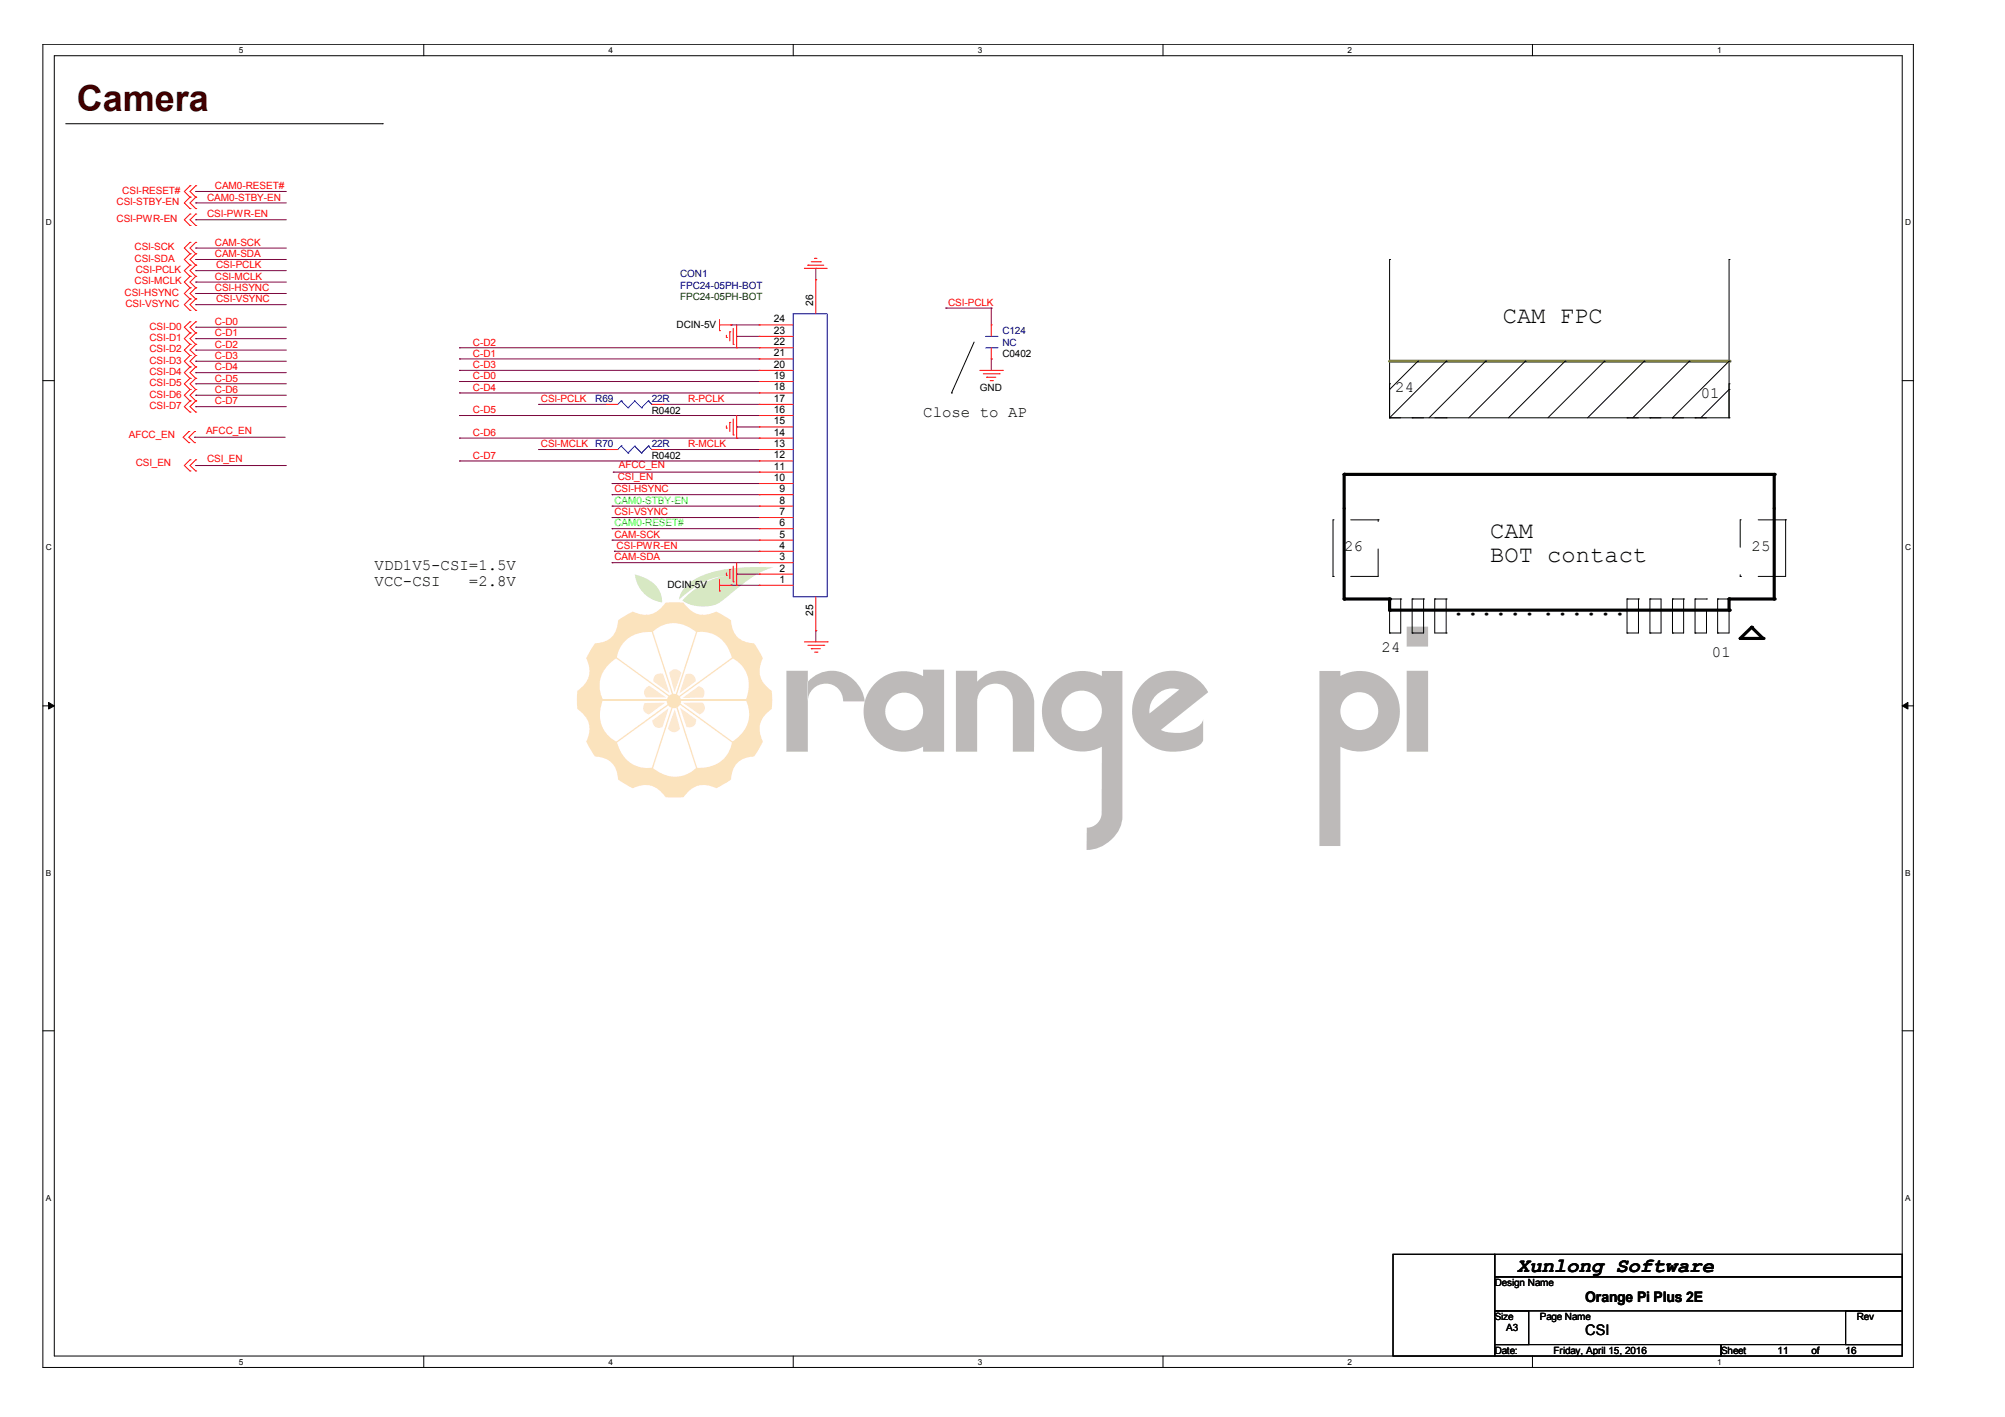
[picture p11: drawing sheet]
<svg xmlns="http://www.w3.org/2000/svg" width="297mm" height="210mm" viewBox="0 0 297 210" stroke-linecap="round" stroke-linejoin="round" font-family="sans-serif">
<g fill="#7bb537">
<path d="M101.7 86.7a8.7 8.7 0 0 1 4-2 29.6 29.6 0 0 1 8.9-.6 14.6 14.6 0 0 0-5.7 3.3l-.8 .7a5.7 5.7 0 0 1-3 1.7 5.6 5.6 0 0 1-4-.9 11.1 11.1 0 0 1 6.8-3.6 9.7 9.7 0 0 0-6.1 2.5l-1.2 1v-.3a3.7 3.7 0 0 1 1.1-1.8z"/>
<path d="M94 85.1a5.2 5.2 0 0 1 3.8 2.6l.2 .6 .1 .9a4.7 4.7 0 0 1-4.1-4.1z"/>
</g>
<path d="M88.1 95.3a3.3 3.3 0 0 0 3.5-3.4l2.2-1.3a3.5 3.5 0 0 0 4.8-1.3h2.7a3.5 3.5 0 0 0 4.8 1.3l2.2 1.3a3.3 3.3 0 0 0 3.4 3.4l1.3 2.2a3.5 3.5 0 0 0 1.3 4.8v2.7a3.5 3.5 0 0 0-1.3 4.9l-1.3 2.1a3.3 3.3 0 0 0-3.4 3.5l-2.2 1.3a3.5 3.5 0 0 0-4.8 1.3h-2.7a3.5 3.5 0 0 0-4.8-1.3l-2.2-1.3a3.3 3.3 0 0 0-3.5-3.5l-1.3-2.1a3.5 3.5 0 0 0-1.3-4.9v-2.7a3.5 3.5 0 0 0 1.3-4.8z" fill="#f4a424"/>
<g fill="#fff">
<path d="M99.9 103.7l8.6-6.2a4.4 4.4 0 0 1 2.4 4.8l-.4 1.4z"/>
<path d="M103.1 93.7a4.4 4.4 0 0 1 4.8 2.4l.5 1.4-8.5 6.2z"/>
<path d="M96.7 93.6a4.4 4.4 0 0 1 5.2-.8l1.3 .8-3.3 10.1-3.3-10z"/>
<path d="M92.4 95.1a5 5 0 0 1 4.2-1.5l3.3 10.1-8.5-6.2v-.2a4.7 4.7 0 0 1 1-2.2z"/>
<path d="M90.2 98.4l1.2-.9 8.5 6.2h-10.6a4.4 4.4 0 0 1 .9-5.3z"/>
<path d="M89.3 103.7h10.6l-8.5 6.2a4.4 4.4 0 0 1-2.5-4.8z"/>
<path d="M91.4 109.9l8.5-6.2-3.2 10a4.4 4.4 0 0 1-4.8-2.5z"/>
<path d="M99.9 103.7l3.3 10a4.4 4.4 0 0 1-5.3 .8l-1.2-.8z"/>
<path d="M99.9 103.7l8.6 6.2a4.4 4.4 0 0 1-3.9 3.8h-1.4z"/>
<path d="M99.9 103.7h10.6a4.4 4.4 0 0 1-.9 5.3l-1.1 .9z"/>
</g>
<g fill="#f4a424">
<path d="M88.2 112.1l23.4-17 .1 .2-23.4 17z"/>
<circle cx="99.8" cy="103.8" r="1.06"/>
</g>
<path d="M85.5 103.7h28.9" fill="none" stroke="#f4a424" stroke-width=".18"/>
<g fill="#f4a424">
<path d="M104.3 89.9l.2 .1-8.9 27.5-.2-.1z"/>
<path d="M95.4 90l.1-.1 9 27.5-.2 .1z"/>
<path d="M88.3 95.1l23.4 17-.1 .2-23.4-17z"/>
</g>
<g fill="#f5b664">
<path d="M99.1 99.7l.5-.5a1.08 1.08 0 0 1 1.3 .5l-1 2.8z"/>
<path d="M97.1 100a1.37 1.37 0 0 1 1.1-.2l1 2.9-2.4-1.8 .1-.6z"/>
<path d="M95.6 102l.6-.4 2.5 1.7h-3l-.3-.5v-.5z"/>
<path d="M95.5 104.1h3l-2.4 1.7-.5-.2a1.08 1.08 0 0 1-.1-1.5z"/>
<path d="M96.6 106.7l2.5-1.8-1 2.8-.6 .1a1.08 1.08 0 0 1-.9-1.1z"/>
<path d="M100 105.1l.7 2.8-.4 .5a1.08 1.08 0 0 1-1.4-.5z"/>
<path d="M100.7 104.8l2.4 1.8-.1 .6a1.08 1.08 0 0 1-1.3 .5z"/>
<path d="M101.2 104.1h2.9l.3 .5a1.08 1.08 0 0 1-.8 1.2z"/>
<path d="M101.1 103.4l2.4-1.8 .6 .3a1.08 1.08 0 0 1 0 1.4z"/>
<path d="M101.6 99.9l.6-.1a1.08 1.08 0 0 1 .9 1.1l-2.4 1.8z"/>
</g>
<g fill="#231916">
<path d="M141.6 99.4h3.2v1.6a4.8 4.8 0 0 1 7.8 .9 4.4 4.4 0 0 1 .6 2.3v7.2h-3.2v-7.5a2.64 2.64 0 0 0-2.6-2.6 2.64 2.64 0 0 0-2.6 2.6v7.5h-3.2z"/>
<path d="M119.7 101v2.9a2.62 2.62 0 0 1 2.6-2.6 2.62 2.62 0 0 1 2.6 2.6h3.2a4.9 4.9 0 0 0-7.5-3.7zM116.5 99.4h3.2v12h-3.2z"/>
<path d="M131.1 105.4a2.85 2.85 0 0 0 5.7 0 2.85 2.85 0 0 0-5.7 0zM129.7 101.2a5.9 5.9 0 0 1 7.1-1v-1h3.1v12.2h-3.1v-.8a6 6 0 0 1-7.7-1.6 6 6 0 0 1 .6-7.8z"/>
<path d="M157.2 105.3a3 3 0 0 0 6 0 3 3 0 0 0-6 0zM156.1 101.1a6 6 0 0 1 7.1-1v-.7h3.1v21.5a5.5 5.5 0 0 1-5.3 5v-3.3a2.22 2.22 0 0 0 2.2-2.2v-9.8a6 6 0 0 1-7.6-1.6 6 6 0 0 1 .5-7.9z"/>
<path d="M171.3 103a3.2 3.2 0 0 0-1 2.7l4.4-3.6a3.4 3.4 0 0 0-3.4 .9zM169.5 101.1a6 6 0 0 1 9.5 1.4l-7 5.6a5.5 5.5 0 0 0 6-.9l.2-.7v3.1a2.5 2.5 0 0 1-1.9 1.4 6.7 6.7 0 0 1-7.3-1.9 6 6 0 0 1 .5-8z"/>
<path d="M198.6 105.3a2.81 2.81 0 0 0 5.6 0 2.81 2.81 0 0 0-5.6 0zM195.5 99.4h3.1v.7a6 6 0 0 1 8.8 5.3 6 6 0 0 1-8.8 5.2v14.7h-3.1z"/>
<path d="M208.4 99.4v12h3.2v-12zM208.4 92.8h3.2v3h-3.2z"/>
</g>
<path d="M6.3 6.6h277.2v196h-277.1zM8 8.3h273.8v192.6h-273.8z" fill="none" stroke="#000" stroke-width=".15"/>
<g fill="#fff">
<path d="M35.4 6.7h.6v1.4h-.6z"/>
<path d="M35.4 201h.6v1.4h-.6z"/>
</g>
<path d="M62.8 6.6v1.7M62.8 200.9v1.7" fill="none" stroke="#000" stroke-width=".15"/>
<g fill="#fff">
<path d="M90.1 6.7h.7v1.4h-.7z"/>
<path d="M90.1 201h.7v1.4h-.7z"/>
</g>
<path d="M117.5 6.6v1.7M117.5 200.9v1.7" fill="none" stroke="#000" stroke-width=".15"/>
<g fill="#fff">
<path d="M144.9 6.7h.6v1.4h-.6z"/>
<path d="M144.9 201h.6v1.4h-.6z"/>
</g>
<path d="M172.3 6.6v1.7M172.3 200.9v1.7" fill="none" stroke="#000" stroke-width=".15"/>
<g fill="#fff">
<path d="M199.6 6.7h.7v1.4h-.7z"/>
<path d="M199.6 201h.7v1.4h-.7z"/>
</g>
<path d="M227 6.6v1.7M227 200.9v1.7" fill="none" stroke="#000" stroke-width=".15"/>
<g fill="#fff">
<path d="M254.4 6.7h.6v1.4h-.6z"/>
<path d="M254.4 201h.6v1.4h-.6z"/>
<path d="M6.8 32.3h.8v1.4h-.8z"/>
<path d="M282.2 32.3h.9v1.4h-.9z"/>
<path d="M6.8 80.4h.8v1.4h-.8z"/>
<path d="M282.2 80.4h.9v1.4h-.9z"/>
</g>
<path d="M6.3 56.4h1.7M281.8 56.4h1.7" fill="none" stroke="#000" stroke-width=".15"/>
<g fill="#fff">
<path d="M6.8 128.6h.7v1.4h-.7z"/>
<path d="M282.2 128.6h.8v1.4h-.8z"/>
</g>
<path d="M6.3 104.6h1.7M7.2 104.1l.8 .5-.8 .4zM281.8 104.6h1.7M281.8 104.6l.9-.5v.9z" fill="none" stroke="#000" stroke-width=".15"/>
<path d="M7.2 104.1l.8 .5-.8 .4zM281.8 104.6l.9-.5v.9z" fill="#000"/>
<g fill="#fff">
<path d="M6.8 176.7h.7v1.4h-.7z"/>
<path d="M282.2 176.7h.8v1.4h-.8z"/>
</g>
<g fill="none" stroke="#000" stroke-width=".15">
<path d="M205.9 38.4h.1M205.9 38.4v23.5M256.2 38.4h.1M256.2 38.4v23.5M205.9 56.9h.1M256.2 56.9h.1M197.5 77v8.4M205.9 61.9h50.3M205.9 61.9h.1M209.2 61.9h.1M214.2 61.9h.1M241 61.9h.1"/>
<path d="M244.4 61.9h.1M247.8 61.9h.1M251.1 61.9h.1M256.2 61.9h.1M264.5 77h.1M264.5 77v8.4M197.5 85.4h.1M205.9 90.4h.1M205.9 93.8h.1M205.9 90.4v3.4M207.5 90.4h.1M207.5 90.4v3.4h-1.6"/>
<path d="M209.2 90.4h.1M209.2 93.8h.1M209.2 90.4v3.4M210.9 90.4h.1M210.9 90.4v3.4h-1.7M212.6 90.4h.1M212.6 90.4v3.4h1.6M214.2 90.4h.1M214.2 93.8h.1M214.2 90.4v3.4M241 90.4h.1M241 93.8h.1"/>
<path d="M241 90.4v3.4M242.7 90.4h.1M242.7 90.4v3.4h-1.7M244.4 90.4h.1M244.4 93.8h.1M244.4 90.4v3.4M246.1 90.4h.1M246.1 90.4v3.4h-1.7M247.8 90.4h.1M247.8 93.8h.1M247.8 90.4v3.4M249.4 90.4h.1"/>
<path d="M249.4 90.4v3.4h-1.6M251.1 90.4h.1M251.1 93.8h.1M251.1 90.4v3.4M252.8 90.4h.1M252.8 90.4v3.4h-1.7M254.5 90.4h.1M254.5 93.8h.1M254.5 90.4v3.4M256.2 90.4h.1M256.2 90.4v3.4h-1.7M6.3 152.7h1.7"/>
<path d="M281.8 152.7h1.7"/>
</g>
<path d="M199.1 70.3h63.7v18.4h-6.6v1.7h-50.3v-1.7h-6.8zM257.8 94.6l1.7-1.7 1.7 1.7z" fill="none" stroke="#000" stroke-width=".47"/>
<g fill="#000">
<circle cx="199.1" cy="70.3" r=".23"/>
<circle cx="262.8" cy="70.3" r=".23"/>
<circle cx="199.1" cy="88.7" r=".23"/>
<circle cx="205.9" cy="88.7" r=".23"/>
<circle cx="205.9" cy="90.4" r=".23"/>
<circle cx="256.2" cy="88.7" r=".23"/>
<circle cx="256.2" cy="90.4" r=".23"/>
<circle cx="257.8" cy="94.6" r=".23"/>
<circle cx="259.5" cy="92.9" r=".23"/>
<circle cx="261.2" cy="94.6" r=".23"/>
<circle cx="262.8" cy="88.7" r=".23"/>
</g>
<path d="M251.1 88.7h1.7M251.1 90.4v-1.7M251.1 88.7h.1M252.8 88.7h.1" fill="none" stroke="#000" stroke-width=".15" stroke-dasharray="6.1 6.1"/>
<g fill="none" stroke="#000" stroke-width=".15" stroke-dasharray="4.1 4.1">
<path d="M197.5 77h.1M204.2 77h-6.7M204.2 77h.1M257.8 77v8.4M257.8 77h.1M264.5 77h-6.7M197.5 85.4h.1M204.2 85.4h-6.7M204.2 85.4v-8.4M205.9 88.7h.1M207.5 90.4v-1.7M207.5 88.7h.1"/>
<path d="M207.5 88.7h-1.6M209.2 90.4v-1.7M209.2 88.7h.1M209.2 88.7h1.7M210.9 88.7v1.7M210.9 90.4h.1M210.9 88.7h.1M212.6 88.7h1.6M212.6 90.4v-1.7M212.6 88.7h.1M214.2 88.7h.1M214.2 88.7v1.7"/>
<path d="M214.2 90.4h.1M241 88.7h1.7M241 90.4v-1.7M241 88.7h.1M242.7 88.7v1.7M242.7 90.4h.1M242.7 88.7h.1M244.4 88.7v1.7M244.4 90.4h.1M244.4 88.7h.1M246.1 88.7h-1.7M246.1 88.7v1.7"/>
<path d="M246.1 90.4h.1M247.8 90.4v-1.7M247.8 88.7h.1M247.8 88.7h1.6M249.4 88.7v1.7M249.4 90.4h.1M249.4 88.7h.1M254.5 88.7h1.7M254.5 90.4v-1.7M254.5 88.7h.1M256.2 88.7h.1M257.8 85.4h.1"/>
<path d="M264.5 85.4h-6.7"/>
</g>
<path d="M205.9 53.5h50.3" fill="none" stroke="#808040" stroke-width=".47"/>
<circle cx="256.2" cy="53.5" r=".23" fill="#808040"/>
<g fill="none" stroke="#000" stroke-width=".15">
<path d="M9.7 18.3h46.9M56.6 18.3h.1M141 58.2h.1M144.3 50.7l-3.3 7.5M210.1 53.5l-4.2 4.2M210.1 53.5h.1M214.2 53.5l-8.3 8.4M214.2 53.5h.1M220.1 53.5l-8.4 8.4M220.1 53.5h.1M226 53.5l-8.4 8.4M226 53.5h.1"/>
<path d="M231.9 53.5l-8.4 8.4M231.9 53.5h.1M237.7 53.5l-8.4 8.4M237.7 53.5h.1M243.6 53.5l-8.4 8.4M243.6 53.5h.1M250.3 53.5l-8.4 8.4M250.3 53.5h.1M256.2 53.5l-8.4 8.4M256.2 57.7l-4.2 4.2M256.2 53.5h.1M256.2 57.7h.1"/>
<path d="M206.4 185.8h15v15.1h-15zM221.4 185.8h60.4v3.3h-60.4zM221.4 189.1h60.4v5.1h-60.4zM221.4 194.2h5.1v5h-5.1zM221.4 199.2h33.6v1.7h-33.6zM255 199.2h26.8v1.7h-26.8zM273.4 194.2h8.4v5h-8.4z"/>
</g>
<g fill="none" stroke="#800040" stroke-width=".15">
<path d="M29 38.4h13.4M29 36.7h13.4M29 28.4h13.4M29 30.1h13.4M29 32.6h13.4M29 38.4h.1M29 36.7h.1M29 28.4h.1M29 30.1h.1M29 32.6h.1M120.9 39.8h.1M120.9 39.8v1.6"/>
<path d="M29 41.8h13.4M29 43.5h13.4M29 45.1h13.4M29 40.1h13.4M29 53.5h13.4M29 48.5h13.4M29 50.2h13.4M29 51.9h13.4M29 55.2h13.4M29 56.9h13.4M29 58.5h13.4M29 41.8h.1"/>
<path d="M29 43.5h.1M29 45.1h.1M29 40.1h.1M29 53.5h.1M29 48.5h.1M29 50.2h.1M29 51.9h.1M29 55.2h.1M29 56.9h.1M29 58.5h.1M68.1 53.2h44.4M68.1 51.5h44.4"/>
<path d="M68.1 56.5h44.4M68.1 54.9h44.4M68.1 58.2h44.4M68.1 53.2h.1M68.1 51.5h.1M68.1 56.5h.1M68.1 54.9h.1M68.1 58.2h.1M79.8 59.9h.1M79.8 59.9h10M98.2 59.9h.1M98.2 59.9h14.3"/>
<path d="M108.3 48.1h.1M108.3 48.1h4.2M109.1 49.8h.1M109.1 49.8h3.4M140.1 45.6h6.8M140.1 45.6h.1M146.9 45.6h.1M146.9 53.2h.1M146.9 45.6v2.5M146.9 53.2v1.7M28.8 64.8h13.4M28.8 64.8h.1"/>
<path d="M29 60.2h13.4M29 69h13.4M29 60.2h.1M29 69h.1M68.1 61.6h44.4M68.1 68.3h44.4M68.1 64.9h44.4M68.1 61.6h.1M68.1 68.3h.1M68.1 64.9h.1M79.8 66.6h.1M79.8 66.6h10"/>
<path d="M90.7 71.6h21.8M90.7 76.7h21.8M90.7 78.3h21.8M90.7 73.3h21.8M90.7 75h21.8M90.7 71.6h.1M90.7 76.7h.1M90.7 78.3h.1M90.7 73.3h.1M90.7 75h.1M90.8 69.9h.1M90.8 69.9h21.7"/>
<path d="M98.2 66.6h.1M98.2 66.6h14.3M109.1 63.2h.1M109.1 63.2h3.4M90.7 83.4h21.8M90.7 80h21.8M90.7 83.4h.1M90.7 80h.1M91 81.7h21.5M91 81.7h.1M108.3 86.7h.1M108.3 86.7h4.2"/>
<path d="M109.1 85h.1M109.1 85h3.4M120.9 93.4h.1M120.9 93.4v1.7"/>
</g>
<g fill="none" stroke="#f00" stroke-width=".15">
<path d="M28.2 37.6l-.9 .8 .9 .9M28.2 35.9l-.9 .8 .9 .9M28.2 39.3l-.9 .8 .9 .8M28.2 27.5l-.9 .9 .9 .8M28.2 29.2l-.9 .9 .9 .8M28.2 31.7l-.9 .9 .9 .8M28.2 39.3h.1M28.2 37.6h.1M28.2 35.9h.1M28.2 29.2h.1M28.2 27.5h.1M28.2 30.9h.1"/>
<path d="M28.2 33.4h.1M28.2 31.7h.1M29 39.3h.1M29 37.6h.1M29 35.9h.1M29 29.2h.1M29 27.5h.1M29 30.9h.1M29 33.4h.1M29 31.7h.1M29 37.6l-.8 .8 .8 .9M29 35.9l-.8 .8 .8 .9"/>
<path d="M29 39.3l-.8 .8 .8 .8M29 27.5l-.8 .9 .8 .8M29 29.2l-.8 .9 .8 .8M29 31.7l-.8 .9 .8 .8M119.2 39.8h.1M119.2 39.8h3.4M119.7 39.3h.1M119.7 39.3h2.3M120.2 38.8h1.3M120.7 38.3h.3M120.7 38.3h.1M121.5 38.8h.1"/>
<path d="M28.2 40.9l-.9 .9 .9 .8M28.2 47.7l-.9 .8 .9 .8M28.2 44.3l-.9 .8 .9 .9M28.2 42.6l-.9 .9 .9 .8M28.2 49.3l-.9 .9 .9 .8M28.2 51l-.9 .9 .9 .8M28.2 52.7l-.9 .8 .9 .9M28.2 54.4l-.9 .8 .9 .8M28.2 56l-.9 .9 .9 .8M28.2 57.7l-.9 .8 .9 .9M28.2 59.4l-.9 .8 .9 .8M28.2 40.9h.1"/>
<path d="M28.2 42.6h.1M28.2 47.7h.1M28.2 49.3h.1M28.2 44.3h.1M28.2 46h.1M28.2 51h.1M28.2 52.7h.1M28.2 54.4h.1M28.2 56h.1M28.2 57.7h.1M28.2 59.4h.1M29 40.9h.1"/>
<path d="M29 42.6h.1M29 47.7h.1M29 49.3h.1M29 44.3h.1M29 46h.1M29 51h.1M29 52.7h.1M29 54.4h.1M29 56h.1M29 57.7h.1M29 59.4h.1M29 40.9l-.8 .9 .8 .8"/>
<path d="M29 47.7l-.8 .8 .8 .8M29 44.3l-.8 .8 .8 .9M29 42.6l-.8 .9 .8 .8M29 49.3l-.8 .9 .8 .8M29 51l-.8 .9 .8 .8M29 52.7l-.8 .8 .8 .9M29 54.4l-.8 .8 .8 .8M29 56l-.8 .9 .8 .8M29 57.7l-.8 .8 .8 .9M29 59.4l-.8 .8 .8 .8M89.8 59.9h.1M89.8 59.9h1.7"/>
<path d="M96.6 59.9h1.6M98.2 59.9h.1M106.6 49h.1M106.6 48.1h1.7M106.6 47.3v1.7M107.6 50h.1M107.6 49.7v.3M108.1 49.1h.1M108.1 49.1v1.4M108.3 48.1h.1M108.6 51h.1M108.6 48.6v2.4"/>
<path d="M109.1 51.5h.1M109.1 48.1v3.4M112.5 54.9h5M112.5 48.1h5M112.5 59.9h5M112.5 58.2h5M112.5 56.5h5M112.5 53.2h5M112.5 51.5h5M112.5 49.8h5M112.5 59.9h.1M112.5 58.2h.1"/>
<path d="M112.5 56.5h.1M112.5 54.9h.1M112.5 53.2h.1M112.5 51.5h.1M112.5 49.8h.1M112.5 48.1h.1M120.9 41.4h.1M120.9 41.4v5.1M145.2 54.9h3.3M145.7 55.4h2.3M146.2 55.9h.1M146.2 55.9h1.3"/>
<path d="M146.7 56.4h.3M146.9 53.2h.1M146.9 48.1h.1M146.9 48.1v1.7M146.9 51.5v1.7M147 56.4h.1M148 55.4h.1M148.5 54.9h.1M28 63.9l-.9 .9 .9 .8M28 65.6h.1M28 63.9h.1M28.2 68.1l-.9 .9 .9 .8"/>
<path d="M28.2 61h.1M28.2 69.8h.1M28.2 68.1h.1M28.8 63.9l-.8 .9 .8 .8M28.8 65.6h.1M28.8 63.9h.1M29 61h.1M29 69.8h.1M29 68.1h.1M29 68.1l-.8 .9 .8 .8M89.8 66.6h.1M89.8 66.6h1.7"/>
<path d="M96.6 66.6h1.6M98.2 66.6h.1M107.6 63.4h.1M107.6 63.1v.3M108.1 62.6h.1M108.1 62.6v1.3M108.6 64.4h.1M108.6 62.1v2.3M109.1 64.9h.1M109.1 61.6v3.3M112.5 66.6h5M112.5 78.3h5"/>
<path d="M112.5 76.7h5M112.5 75h5M112.5 73.3h5M112.5 71.6h5M112.5 69.9h5M112.5 68.3h5M112.5 64.9h5M112.5 63.2h5M112.5 61.6h5M112.5 78.3h.1M112.5 76.7h.1M112.5 75h.1"/>
<path d="M112.5 73.3h.1M112.5 71.6h.1M112.5 69.9h.1M112.5 68.3h.1M112.5 66.6h.1M112.5 64.9h.1M112.5 63.2h.1M112.5 61.6h.1M106.6 87.5h.1M106.6 85.9v1.6M106.6 86.7h1.7M107.6 85.2h.1"/>
<path d="M107.6 84.9v.3M108.1 84.4h.1M108.1 84.4v1.3M108.3 86.7h.1M108.6 86.2h.1M108.6 83.9v2.3M109.1 86.7h.1M109.1 83.4v3.3M112.5 86.7h5M112.5 85h5M112.5 83.4h5M112.5 81.7h5"/>
<path d="M112.5 80h5M112.5 86.7h.1M112.5 85h.1M112.5 83.4h.1M112.5 81.7h.1M112.5 80h.1M119.2 95.1h3.4M119.7 95.6h2.3M120.2 96.1h1.3M120.2 96.1h.1M120.7 96.6h.3M120.9 93.4h.1"/>
<path d="M120.9 88.4v5M121 96.6h.1M122 95.6h.1M122.6 95.1h.1"/>
</g>
<g fill="none" stroke="#00f" stroke-width=".15">
<path d="M92 59.4l-.5 .5M92 59.4h.1M92 59.4l1 1M94 59.4h.1M94 59.4l1 1M94 59.4l-1 1M96.1 59.4l-1.1 1M96.1 59.4h.1M96.1 59.4l.5 .5M96.6 59.9h.1M117.5 46.5h5.1v41.9h-5.1zM146 51.5h1.7"/>
<path d="M146 49.8h1.7M147.7 51.5h.1M147.7 49.8h.1M92 66.1l-.5 .5M92 66.1h.1M92 66.1l1 1M93 67.1h.1M93 60.4h.1M94 66.1h.1M94 66.1l1 1M94 66.1l-1 1M95 67.1h.1"/>
<path d="M95 60.4h.1M96.1 66.1l-1.1 1M96.1 66.1h.1M96.1 66.1l.5 .5M96.6 66.6h.1"/>
</g>
<text font-size="5.3" fill="#400000" x="11.4" y="16.5">Camera</text>
<g font-size="3.5">
<text x="222.6" y="47.9">CAM FPC</text>
<text x="220.8" y="79.8">CAM</text>
<text x="220.8" y="83.3">BOT contact</text>
<text x="241" y="90.8" transform="rotate(-180 241 90.8)">...... ......</text>
</g>
<text font-size="3" x="224.8" y="188.4">Xunlong Software</text>
<g font-size="2.3">
<text x="206.7" y="58.1">24</text>
<text x="252" y="58.9">01</text>
<text x="136.8" y="61.8">Close to AP</text>
<text x="199.1" y="81.6">26</text>
<text x="259.5" y="81.6">25</text>
<text x="55.5" y="84.4">VDD1V5-CSI=1.5V</text>
<text x="55.5" y="86.7">VCC-CSI</text>
<text x="69.5" y="86.7">=2.8V</text>
<text x="204.7" y="96.6">24</text>
<text x="253.6" y="97.3">01</text>
</g>
<g font-size="2.2">
<text x="234.9" y="197.8">CSI</text>
<text x="234.9" y="192.8">Orange Pi Plus 2E</text>
</g>
<g font-size="1.5" fill="#f00">
<text x="18.1" y="28.7">CSI-RESET#</text>
<text x="30.7" y="29.7">CAM0-STBY-EN</text>
<text x="31.8" y="28">CAM0-RESET#</text>
<text x="17.3" y="30.4">CSI-STBY-EN</text>
<text x="17.3" y="32.9">CSI-PWR-EN</text>
<text x="30.7" y="32.2">CSI-PWR-EN</text>
<text x="19.9" y="38.8">CSI-SDA</text>
<text x="19.9" y="37.1">CSI-SCK</text>
<text x="20.1" y="40.5">CSI-PCLK</text>
<text x="31.8" y="38.1">CAM-SDA</text>
<text x="31.8" y="36.4">CAM-SCK</text>
<text x="31.8" y="41.4">CSI-MCLK</text>
<text x="32" y="39.8">CSI-PCLK</text>
<text x="18.5" y="43.8">CSI-HSYNC</text>
<text x="18.6" y="45.5">CSI-VSYNC</text>
<text x="19.9" y="42.1">CSI-MCLK</text>
<text x="31.8" y="43.1">CSI-HSYNC</text>
<text x="32" y="44.8">CSI-VSYNC</text>
<text x="140.5" y="45.3">CSI-PCLK</text>
<text x="22.1" y="48.9">CSI-D0</text>
<text x="22.1" y="50.5">CSI-D1</text>
<text x="22.1" y="52.2">CSI-D2</text>
<text x="22.1" y="53.8">CSI-D3</text>
<text x="31.8" y="53.2">C-D3</text>
<text x="31.8" y="48.1">C-D0</text>
<text x="31.8" y="49.8">C-D1</text>
<text x="31.8" y="51.5">C-D2</text>
<text x="70.1" y="52.8">C-D1</text>
<text x="70.1" y="51.2">C-D2</text>
<text x="22.1" y="55.5">CSI-D4</text>
<text x="22.1" y="57.2">CSI-D5</text>
<text x="22.1" y="58.9">CSI-D6</text>
<text x="31.8" y="59.9">C-D7</text>
<text x="31.8" y="54.9">C-D4</text>
<text x="31.8" y="56.5">C-D5</text>
<text x="31.8" y="58.2">C-D6</text>
<text x="70.1" y="56.2">C-D0</text>
<text x="70.1" y="54.5">C-D3</text>
<text x="70.1" y="57.9">C-D4</text>
<text x="80.1" y="59.6">CSI-PCLK</text>
<text x="101.9" y="59.6">R-PCLK</text>
<text x="19.1" y="64.9">AFCC_EN</text>
<text x="22.1" y="60.6">CSI-D7</text>
<text x="30.5" y="64.2">AFCC_EN</text>
<text x="70.1" y="61.2">C-D5</text>
<text x="70.1" y="64.6">C-D6</text>
<text x="20.1" y="69">CSI_EN</text>
<text x="30.7" y="68.4">CSI_EN</text>
<text x="70.1" y="67.9">C-D7</text>
<text x="80.1" y="66.3">CSI-MCLK</text>
<text x="91.5" y="71.1">CSI_EN</text>
<text x="91.7" y="69.4">AFCC_EN</text>
<text x="101.9" y="66.3">R-MCLK</text>
<text x="91" y="76.3">CSI-VSYNC</text>
<text x="91" y="72.9">CSI-HSYNC</text>
<text x="91" y="83">CAM-SDA</text>
<text x="91" y="79.7">CAM-SCK</text>
<text x="91.4" y="81.3">CSI-PWR-EN</text>
</g>
<g font-size="1.5" fill="#000080">
<text x="100.8" y="41.1">CON1</text>
<text x="100.8" y="42.8">FPC24-05PH-BOT</text>
<text x="148.5" y="49.5">C124</text>
<text x="148.5" y="51.2">NC</text>
<text x="88.2" y="59.6">R69</text>
<text x="96.6" y="59.6">22R</text>
<text x="88.2" y="66.3">R70</text>
<text x="96.6" y="66.3">22R</text>
</g>
<text font-size="1.5" fill="#004000" x="100.8" y="44.5">FPC24-05PH-BOT</text>
<g font-size="1.5">
<text x="114.6" y="47.8">24</text>
<text x="120.5" y="45.3" transform="rotate(-90 120.5 45.3)">26</text>
<text x="100.2" y="48.5">DCIN-5V</text>
<text x="114.6" y="52.8">21</text>
<text x="114.6" y="51.1">22</text>
<text x="114.6" y="49.4">23</text>
<text x="148.5" y="52.9">C0402</text>
<text x="114.6" y="59.5">17</text>
<text x="114.6" y="57.8">18</text>
<text x="114.6" y="56.1">19</text>
<text x="114.6" y="54.5">20</text>
<text x="145.2" y="57.9">GND</text>
<text x="96.6" y="61.3">R0402</text>
<text x="114.6" y="64.5">14</text>
<text x="114.6" y="62.9">15</text>
<text x="114.6" y="61.2">16</text>
<text x="96.6" y="67.9">R0402</text>
<text x="114.6" y="71.2">10</text>
<text x="114.6" y="69.6">11</text>
<text x="114.6" y="67.9">12</text>
<text x="114.6" y="66.2">13</text>
<text x="115.5" y="77.9">6</text>
<text x="115.5" y="76.3">7</text>
<text x="115.5" y="74.6">8</text>
<text x="115.5" y="72.9">9</text>
<text x="115.5" y="83">3</text>
<text x="115.5" y="81.3">4</text>
<text x="115.5" y="79.6">5</text>
<text x="98.9" y="87.1">DCIN-5V</text>
<text x="115.5" y="86.3">1</text>
<text x="115.5" y="84.7">2</text>
<text x="120.5" y="91.3" transform="rotate(-90 120.5 91.3)">25</text>
<text x="221.4" y="190.5">Design Name</text>
<text x="221.4" y="195.5">Size</text>
<text x="223.1" y="197.2">A3</text>
<text x="228.1" y="195.5">Page Name</text>
<text x="275.1" y="195.5">Rev</text>
<text x="221.4" y="200.5">Date:</text>
<text x="230.2" y="200.5">Friday, April 15, 2016</text>
<text x="255" y="200.5">Sheet</text>
<text x="263.4" y="200.5">11</text>
<text x="268.4" y="200.5">of</text>
<text x="273.4" y="200.5">16</text>
</g>
<g font-size="1.5" fill="#0f0">
<text x="91" y="78">CAM0-RESET#</text>
<text x="91" y="74.6">CAM0-STBY-EN</text>
</g>
<g font-size="1.2">
<text x="35.4" y="7.8">5</text>
<text x="90.1" y="7.8">4</text>
<text x="144.9" y="7.8">3</text>
<text x="199.6" y="7.8">2</text>
<text x="254.4" y="7.8">1</text>
<text x="6.8" y="33.4">D</text>
<text x="282.2" y="33.4">D</text>
<text x="6.8" y="81.5">C</text>
<text x="282.2" y="81.5">C</text>
<text x="6.8" y="129.7">B</text>
<text x="282.2" y="129.7">B</text>
<text x="6.8" y="177.8">A</text>
<text x="282.2" y="177.8">A</text>
<text x="35.4" y="202.1">5</text>
<text x="90.1" y="202.1">4</text>
<text x="144.9" y="202.1">3</text>
<text x="199.6" y="202.1">2</text>
<text x="254.4" y="202.1">1</text>
</g>
</svg>
